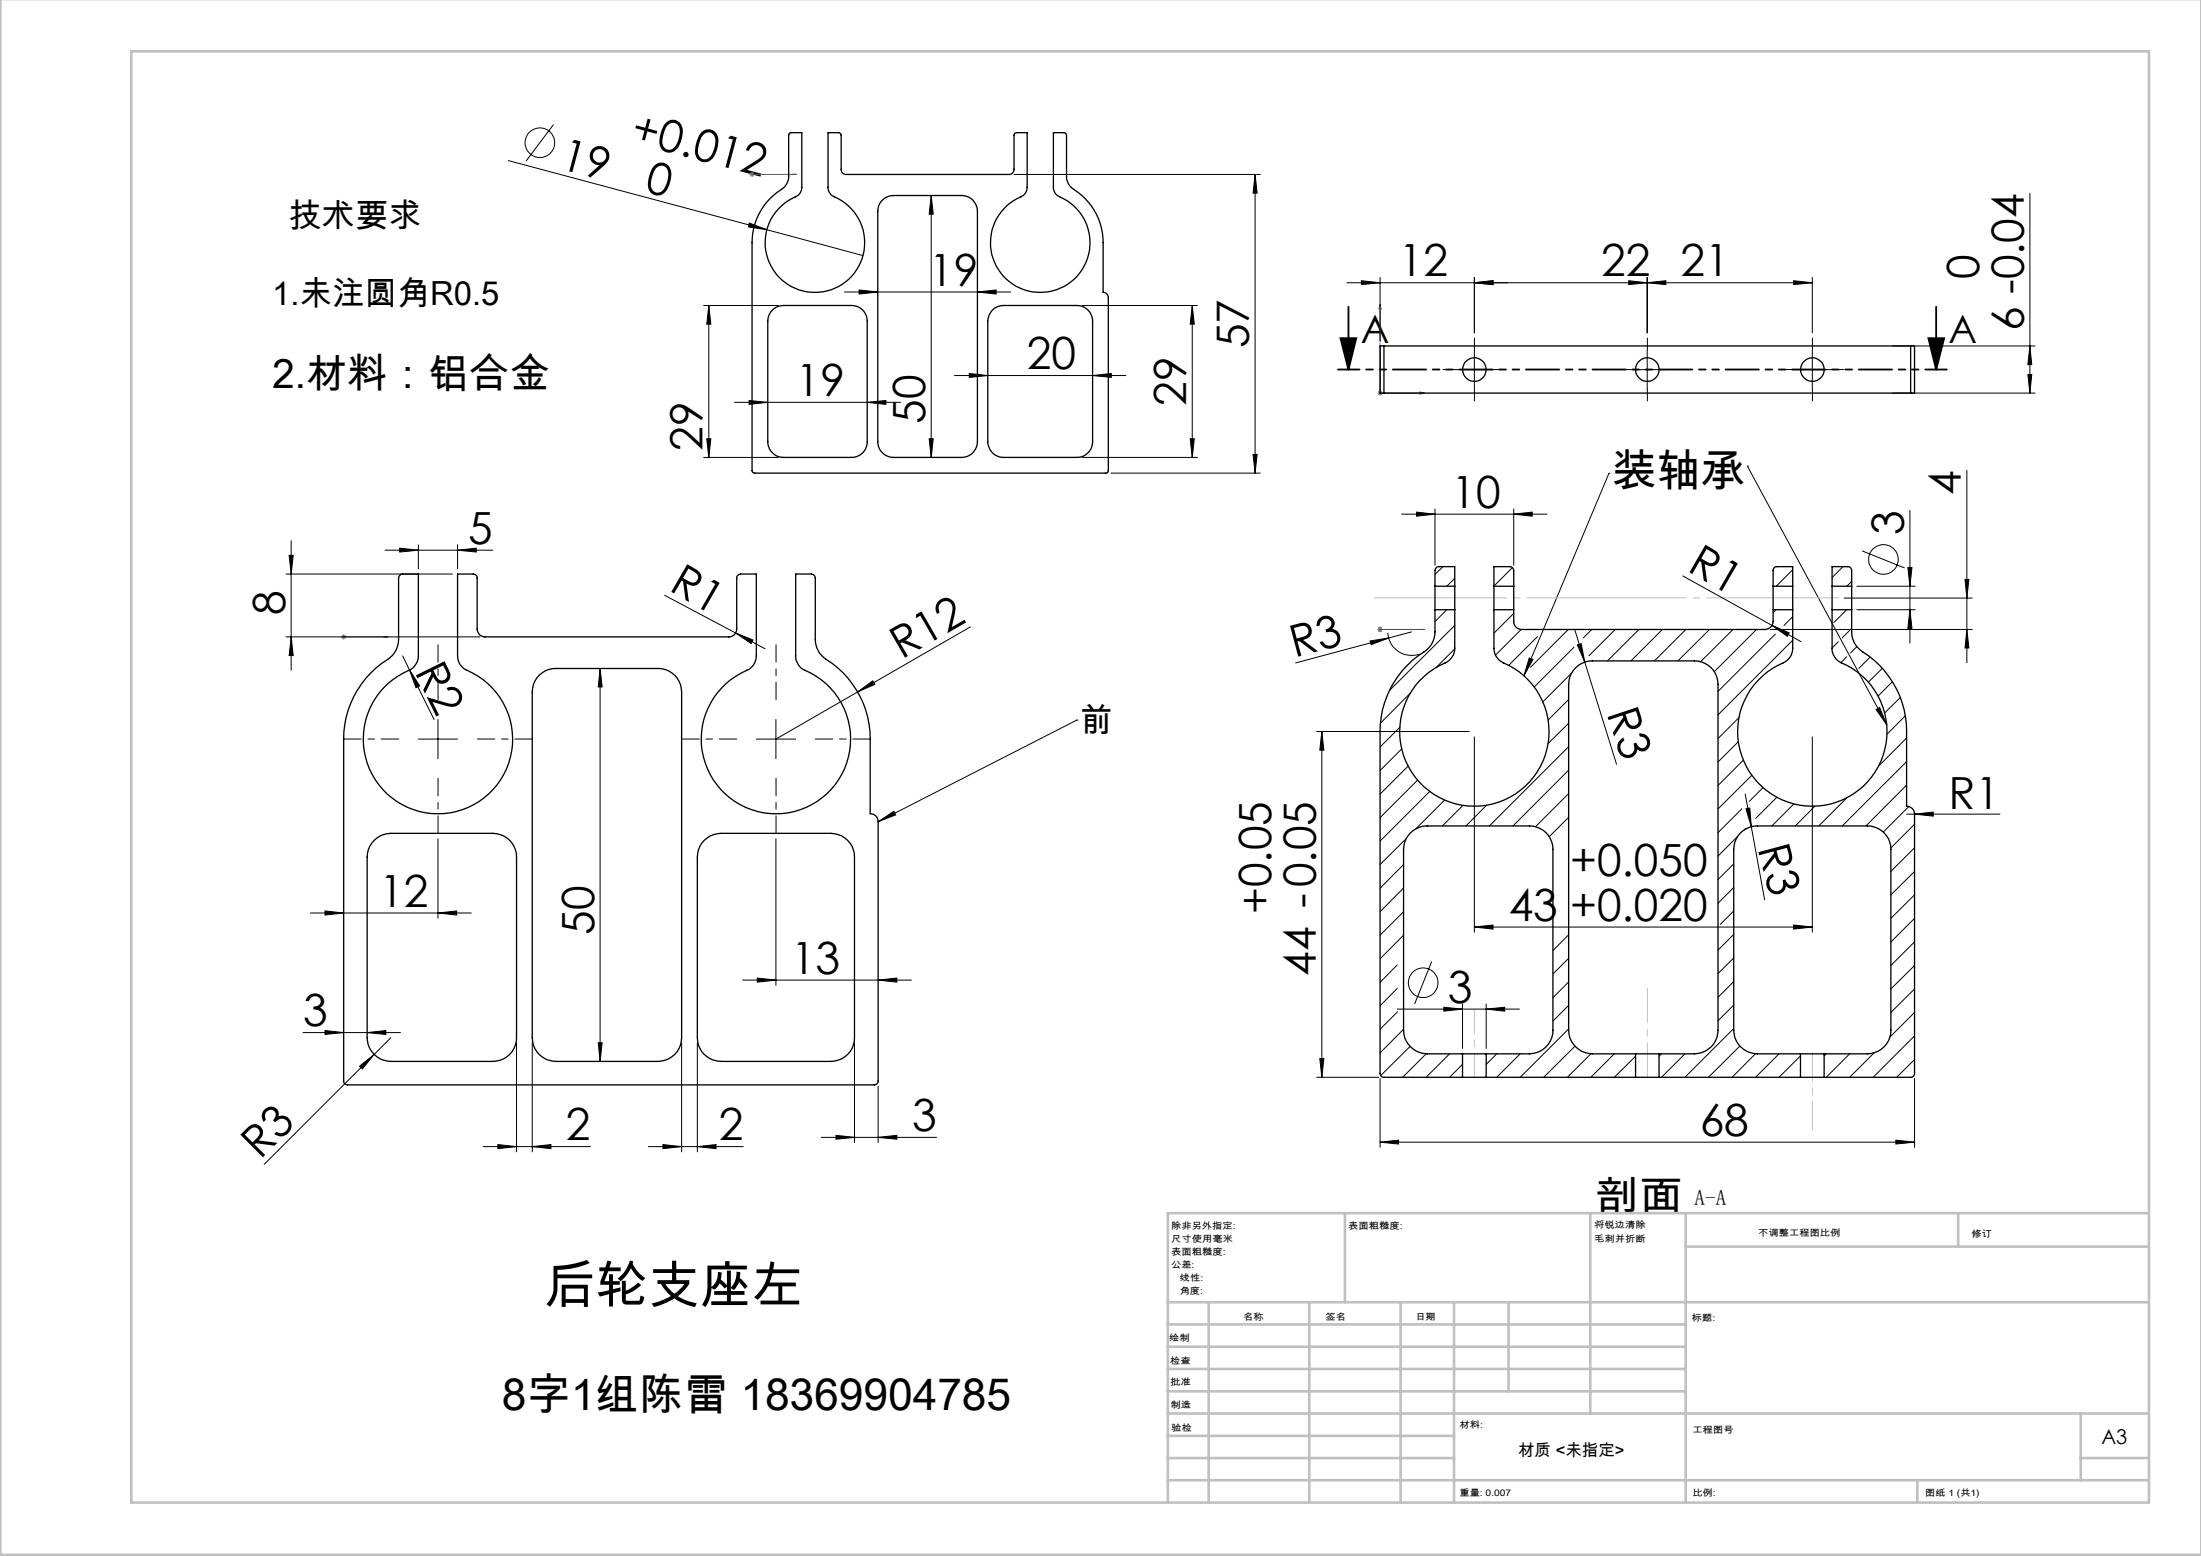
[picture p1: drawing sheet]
<svg xmlns="http://www.w3.org/2000/svg" width="420mm" height="297mm" viewBox="0 0 420 297" stroke-linecap="round" stroke-linejoin="round" font-family="sans-serif">
<g fill="none" stroke="#000" stroke-width=".19">
<path d="M97 30.7l49.3 13.1M105.6 23.8l-5.2 6.9M177.7 37.3v50M177.7 37.3l.4 3.6h-.8zM193.5 33.3h47M239.5 33.3v57M239.5 33.3l.4 3.6h-.8zM387.3 36.9v38.1M134.3 58.3h14.2M135.3 58.3l.3 3.6h-.7zM135.3 58.3v29M143 42.6l3.3 1.2-3.5-.5z"/>
<path d="M146.3 43.8l18.4 5M161.1 55.7h31.8M163.9 55.3l3.6 .4-3.6 .4zM186.5 55.7l3.6-.4v.8zM206.5 58.3h22M227.5 58.3v29M227.5 58.3l.4 3.6h-.8zM259.8 53.6l3.5 .4-3.5 .3zM263.3 52.9v12.1M281.3 54l3.6-.4v.7zM281.3 52.9v10.6M310.8 53.6l3.5 .4-3.5 .3z"/>
<path d="M314.3 54l3.6-.4v.7zM314.3 52.9v10.6M342.3 53.6l3.5 .4-3.5 .3zM345.8 52.9v10.6M345.8 54h-88.8M140.2 76.8h31.6M142.9 76.4l3.6 .4-3.6 .4zM165.5 76.8l3.6-.4v.8zM182.1 71.7h32.7M185 71.3l3.5 .4-3.5 .3zM208.5 71.7l3.6-.4v.7zM277.6 70.6h7.5"/>
<path d="M281.3 66.8v7.5M310.6 70.6h7.5M314.3 66.8v7.5M342.1 70.6h7.5M345.8 66.8v7.5M361.1 66h27.2M361.1 75h27.2M387 71.5h.7l-.4 3.5zM387.3 66l.4 3.6h-.7zM134.3 87.3h14.2M134.9 83.7h.7l-.3 3.6zM177.3 83.7h.8l-.4 3.6z"/>
<path d="M206.5 87.3h22M212 90.3h28.5M227.1 83.7h.8l-.4 3.6zM239.1 86.7h.8l-.4 3.6zM267.5 98.1h27.7M270.3 97.8l3.5 .3-3.5 .4zM273.8 97.2v10.7M288.9 98.1l3.5-.3v.7zM288.9 97.2v10.7M307 90.3h.1M307 90.3l-16.2 38.7M333.4 89h.1"/>
<path d="M333.4 89l26.6 49.4M364.5 97.4v25.3M375.3 89.8v36.7M54.6 109.6h31.7M55.2 106h.8l-.4 3.6zM55.6 103.2v24.7M73.5 105h20.5M76.3 104.6l3.5 .4-3.5 .4zM79.8 104v4.6M87.3 105l3.6-.4v.8zM87.3 104v4.6M126.8 113.6l13.6 7.2"/>
<path d="M185.2 119.7l-21.5 12.4M321.1 109.9l17 9.5M338.1 119.4l3.3 1.4-.3 .7zM338.1 119.4l5.6 3.1M351.9 114.2h24.4M354.3 111.9h11.1M354.3 116.4h11.1M355.4 105.2l8 3.2M364.1 108.3h.7l-.3 3.6zM364.5 116.4l.3 3.5h-.7zM375 110.6h.7l-.4 3.6zM54.6 121.6h37"/>
<path d="M55.6 121.6l.4 3.5h-.8zM76.8 125.2l1.3 2.7M78.1 127.9l2 3-.7 .4zM78.1 127.9l4.7 9.4M83.6 137.3v7.5M114.5 127.6v75M114.5 127.6l.4 3.5h-.7zM140.4 120.8l3.3 1.4-.4 .6zM140.4 120.8l5.6 3M148.1 137.3v7.5M163.7 132.1l2.8-2.1 .4 .6zM163.7 132.1l-15.6 9"/>
<path d="M205.5 137.4h.1M205.5 137.4l-37.9 19.4M251.2 139.6h29.2M252.2 139.6v66M252.2 139.6l.4 3.6h-.8zM261.4 122.3l3.6-.5-3.3 1.2zM264.8 120.8a4.5 4.5 0 0 0 6.1 4M269.3 120.6l-22.1 5.9M291.8 125.6l.7 .3-1.7 3.1zM300.5 120.3l1.9 6.1M301 123.1l.7-.2 .7 3.5zM302.4 126.4l6.1 19.5"/>
<path d="M337.8 120.2h38.5M358 135.4l.7-.4 1.3 3.4zM375.3 120.2l.4 3.5h-.7zM79.8 141.1h7.5M144.3 141.1h7.5M167.6 156.8l3-1.9 .3 .6zM281.3 140.6v37.3M333 151.5l1.2 6.3M333.2 154.4l.7-.2 .3 3.6zM334.2 157.8l2.5 13.9M345.8 140.6v37.3M363.8 155.4h17.8"/>
<path d="M365.3 155.4l3.6-.4v.8zM59.2 174.3h30.7M62 173.9l3.6 .4-3.6 .4zM83.6 174.3l3.5-.4v.8zM83.6 160.1v15.2M148.1 160.1v28M281.3 176.9l3.6-.3v.7zM281.3 176.9h64.5M342.3 176.6l3.5 .3-3.5 .4zM57.8 197.1h18.6M62 196.7l3.6 .4-3.6 .3zM70.1 197.1l3.5-.4v.7z"/>
<path d="M74.6 198.1l-24.2 24.1M98.6 199.1v20.7M101.6 199.1v20.7M114.2 199h.7l-.4 3.6zM130.1 199.1v20.7M133.1 199.1v20.7M141.7 187.1h32.2M144.5 186.7l3.6 .4-3.6 .4zM163.1 199.1v19M167.6 187.1l3.5-.4v.8zM266.6 192.6h23.3M273.2 183.5l-3.3 8.1"/>
<path d="M275.5 192.3l3.6 .3-3.6 .4zM279.1 191.6v8.5M283.6 192.6l3.5-.3v.7zM283.6 191.6v8.5M68.6 203.5l2.8-2.2-2.3 2.7zM92.2 218.9h20.5M95 218.5l3.6 .4-3.6 .3zM101.6 218.9l3.5-.4v.7zM123.7 218.9h18.1M126.5 218.5l3.6 .4-3.6 .3zM133.1 218.9l3.5-.4v.7zM156.7 217.1h22"/>
<path d="M159.5 216.7l3.6 .4-3.6 .3zM167.6 217.1l3.5-.4v.7zM167.6 207.3v10.8M251.2 205.6h11.9M251.8 202.1h.8l-.4 3.5zM263.3 218l3.6-.4v.8zM263.3 205.9v13.1M263.3 218h102M361.8 217.6l3.5 .4-3.5 .4zM365.3 205.9v13.1"/>
<circle cx="103" cy="27.2" r="2.83"/>
<circle cx="359.4" cy="106.8" r="2.83"/>
<circle cx="271.6" cy="187.6" r="2.83"/>
</g>
<path d="M257.3 58.6v12M369.5 58.6v12M255.8 64.6h3l-1.5 6zM368 64.6h3l-1.5 6z" fill="none" stroke="#000" stroke-width=".35"/>
<g fill="none" stroke="#00f" stroke-width=".19">
<path d="M143.3 33.3h.4zM143.5 33.3h.1M143.5 33.3h8.5M152 33.3h-.9h.9M263.3 58.1l.3 .8h-.5zM263.3 58.1v16.9h8.5M271 74.8l.8 .2-.8 .2zM65.4 121.6h.4zM65.6 121.6h.1M65.6 121.6h8.4M74 121.6h-.8h.8M263.1 120.2h.5z"/>
<path d="M263.3 120.2h.1M263.3 120.2h8.5M271.8 120.2h-.8h.8"/>
</g>
<g fill="none" stroke="#808080" stroke-width=".19">
<path d="M143 33.3h1M143.2 32.9l.7 .8M143.5 32.8v1M143.9 32.9l-.7 .8M262.8 75h1M263 74.7l.7 .7M263.3 74.5v1.1M263.7 74.7l-.7 .7M263 119.8l.7 .7M263.3 119.6v1M263.7 119.8l-.7 .7M65.1 121.6h1"/>
<path d="M65.2 121.2l.7 .7M65.6 121.1v1M65.9 121.2l-.7 .7M262.8 120.2h1"/>
</g>
<path d="M83.6 133.6v-10.5M148.1 133.6v-10.5M76.1 141.1h-10.5M83.6 148.6v10.5M91.1 141.1h10.5M140.6 141.1h-10.5M148.1 148.6v10.5M155.6 141.1h10.5" fill="none" stroke="#000" stroke-width=".19" stroke-dasharray="30.5 1.3 1.3 1.3" stroke-dashoffset="27.1"/>
<path d="M277.6 70.5h-2.2M281.4 66.8v-2.3M281.4 74.3v2.2M285.1 70.5h2.3M310.6 70.5h-2.2M314.4 66.8v-2.3M314.4 74.3v2.2M318.1 70.5h2.3M342.1 70.5h-2.2M345.9 66.8v-2.3M345.9 74.3v2.2M349.6 70.5h2.3" fill="none" stroke="#000" stroke-width=".19" stroke-dasharray="30.5 1.3 1.3 1.3"/>
<path d="M255.3 70.5h116.2" fill="none" stroke="#000" stroke-width=".35" stroke-dasharray="6.3 1.3 1.3 1.3 1.3 1.3" stroke-dashoffset="2.2"/>
<path d="M350.9 114.1h-88.6" fill="none" stroke="#c0c0c0" stroke-width=".19" stroke-dasharray="30.5 1.3 1.3 1.3" stroke-dashoffset="5.2"/>
<path d="M281.4 205.6v-12.9" fill="none" stroke="#c0c0c0" stroke-width=".19" stroke-dasharray="30.5 1.3 1.3 1.3" stroke-dashoffset="25.9"/>
<path d="M314.4 205.6v-17" fill="none" stroke="#c0c0c0" stroke-width=".19" stroke-dasharray="30.5 1.3 1.3 1.3" stroke-dashoffset="23.9"/>
<path d="M345.9 201v14.6" fill="none" stroke="#c0c0c0" stroke-width=".19" stroke-dasharray="30.5 1.3 1.3 1.3" stroke-dashoffset="25.1"/>
<g fill="none" stroke="#c0c0c0" stroke-width=".5">
<path d="M.1 -.1v296.9h419.9M25 9.8h385.1v277h-385.1zM256.6 231.6v17M303.5 231.6v38.2M321.7 231.6v55.2M321.7 237.9h88.4M373.7 231.6v6.3M410.1 231.6h-187.3v55.2M222.8 248.6h187.3M222.8 257.1h98.9M222.8 252.8h98.9M230.6 248.6v38.2"/>
<path d="M249.8 248.6v38.2M267.3 248.6v38.2M277.5 248.6v38.2M287.9 248.6v17M222.8 265.6h98.9M222.8 261.3h98.9M222.8 278.3h54.7M222.8 274.1h54.7M222.8 269.8h187.3M397.1 278.3h13M397.1 269.8v12.7M222.8 282.5h187.3"/>
<path d="M365.9 282.5v4.3"/>
</g>
<g fill="#000">
<path d="M291.8 125.6l.7 .3-1.7 3.1zM358 135.4l.7-.4 1.3 3.4zM167.6 156.8l3-1.9 .3 .6z"/>
<path d="M255.8 64.6h3l-1.5 6zM368 64.6h3l-1.5 6z"/>
<path d="M375 110.6h.7l-.4 3.6zM375.3 120.2l.4 3.5h-.7z"/>
</g>
<g fill="#00f">
<path d="M73.2 121.6h.8zM65.4 121.6h.4z"/>
<path d="M271 74.8l.8 .2-.8 .2zM263.3 58.1l.3 .8h-.5z"/>
<path d="M151.1 33.3h.9zM143.3 33.3h.4z"/>
<path d="M271 120.2h.8zM263.1 120.2h.5zM271 120.2h.8zM263.1 120.2h.5z"/>
</g>
<g fill="#000">
<path d="M143 42.6l3.3 1.2-3.5-.5zM338.1 119.4l3.3 1.4-.3 .7zM78.1 127.9l2 3-.7 .4zM140.4 120.8l3.3 1.4-.4 .6zM163.7 132.1l2.8-2.1 .4 .6zM261.4 122.3l3.6-.5-3.3 1.2zM301 123.1l.7-.2 .7 3.5zM333.2 154.4l.7-.2 .3 3.6zM365.3 155.4l3.6-.4v.8zM68.6 203.5l2.8-2.2-2.3 2.7z"/>
<path d="M142.9 76.4l3.6 .4-3.6 .4zM165.5 76.8l3.6-.4v.8z"/>
<path d="M55.2 106h.8l-.4 3.6zM55.6 121.6l.4 3.5h-.8zM114.5 127.6l.4 3.5h-.7zM114.2 199h.7l-.4 3.6zM387.3 66l.4 3.6h-.7zM387 71.5h.7l-.4 3.5zM364.1 108.3h.7l-.3 3.6zM364.5 116.4l.3 3.5h-.7zM135.3 58.3l.3 3.6h-.7zM134.9 83.7h.7l-.3 3.6zM177.7 37.3l.4 3.6h-.8zM177.3 83.7h.8l-.4 3.6zM239.5 33.3l.4 3.6h-.8zM239.1 86.7h.8l-.4 3.6z"/>
<path d="M83.6 174.3l3.5-.4v.8zM62 173.9l3.6 .4-3.6 .4zM281.3 54l3.6-.4v.7zM259.8 53.6l3.5 .4-3.5 .3z"/>
<path d="M62 196.7l3.6 .4-3.6 .3zM70.1 197.1l3.5-.4v.7zM95 218.5l3.6 .4-3.6 .3zM101.6 218.9l3.5-.4v.7zM76.3 104.6l3.5 .4-3.5 .4zM87.3 105l3.6-.4v.8zM270.3 97.8l3.5 .3-3.5 .4zM288.9 98.1l3.5-.3v.7zM281.3 176.9l3.6-.3v.7zM342.3 176.6l3.5 .3-3.5 .4z"/>
<path d="M126.5 218.5l3.6 .4-3.6 .3zM133.1 218.9l3.5-.4v.7zM163.9 55.3l3.6 .4-3.6 .4zM186.5 55.7l3.6-.4v.8z"/>
<path d="M159.5 216.7l3.6 .4-3.6 .3zM167.6 217.1l3.5-.4v.7zM144.5 186.7l3.6 .4-3.6 .4zM167.6 187.1l3.5-.4v.8zM281.3 54l3.6-.4v.7zM310.8 53.6l3.5 .4-3.5 .3zM314.3 54l3.6-.4v.7zM342.3 53.6l3.5 .4-3.5 .3zM275.5 192.3l3.6 .3-3.6 .4zM283.6 192.6l3.5-.3v.7zM263.3 218l3.6-.4v.8zM361.8 217.6l3.5 .4-3.5 .4zM185 71.3l3.5 .4-3.5 .3zM208.5 71.7l3.6-.4v.7z"/>
<path d="M251.8 202.1h.8l-.4 3.5zM252.2 139.6l.4 3.6h-.8zM227.1 83.7h.8l-.4 3.6zM227.5 58.3l.4 3.6h-.8z"/>
</g>
<g fill="none" stroke="#000" stroke-width=".25">
<path d="M150.6 25.5l.3-.2h2.1v10.4a2.28 2.28 0 0 1-1.9 2.2 9.5 9.5 0 0 0-2.6 14.7 9.5 9.5 0 0 0 14.9-.9 9.5 9.5 0 0 0-4.4-14.3l-.7-.6-.3-.8v-10.7h2a.48 .48 0 0 1 .5 .5v6.5a.96 .96 0 0 0 1 1h31a.96 .96 0 0 0 1-1v-6.5a.48 .48 0 0 1 .5-.5h2v10.4a2.28 2.28 0 0 1-1.9 2.2 9.5 9.5 0 0 0-2.6 14.7 9.5 9.5 0 0 0 14.9-.9 9.5 9.5 0 0 0-4.4-14.3l-.7-.6-.3-.8v-10.7h2.1l.4 .3v8a3.3 3.3 0 0 0 2.2 3.1 11.9 11.9 0 0 1 4.8 9.6v9.5a1.02 1.02 0 0 1 1 1v33a.48 .48 0 0 1-.5 .5h-67a.48 .48 0 0 1-.5-.5v-43.5a12.4 12.4 0 0 1 6.2-10.6l.4-.6 .4-1.1v-8.2zM168.4 38.2a2.97 2.97 0 0 1 2.1-.9h13a3 3 0 0 1 3 3v44a3 3 0 0 1-3 3h-13a3 3 0 0 1-3-3v-44a2.94 2.94 0 0 1 .9-2.1zM147.4 59.2a2.79 2.79 0 0 1 2.1-.9h13a2.95 2.95 0 0 1 3 3v23a2.95 2.95 0 0 1-3 3h-13a3 3 0 0 1-3-3v-23a2.94 2.94 0 0 1 .9-2.1zM189.4 59.2a2.97 2.97 0 0 1 2.1-.9h14a3 3 0 0 1 3 3v23a3 3 0 0 1-3 3h-14a3 3 0 0 1-3-3v-23l.3-1.3zM264.1 66h-.8v9h.8M264.1 66v9M264.1 75h100.5M264.1 66h100.5M364.6 66h.7v9h-.7M364.6 66v9M76.2 109.9l.6-.3h3v15.6a3.1 3.1 0 0 1-1.8 2.7 14.3 14.3 0 0 0-5.6 22 14.3 14.3 0 0 0 22.7-.4 14.3 14.3 0 0 0-6.3-21.7l-1-.9-.5-1.2v-16.1h3a.78 .78 0 0 1 .8 .7v9.8a1.51 1.51 0 0 0 1.5 1.5h46.5a1.51 1.51 0 0 0 1.5-1.5v-9.8a.78 .78 0 0 1 .7-.7h3v15.6a2.94 2.94 0 0 1-1.8 2.7 14.3 14.3 0 0 0-5.6 22 14.3 14.3 0 0 0 22.7-.4 14.3 14.3 0 0 0-6.4-21.7l-.9-.9a2.56 2.56 0 0 1-.5-1.7v-15.6h3a.78 .78 0 0 1 .8 .7v11.8a4.7 4.7 0 0 0 2.1 3.8 17.9 17.9 0 0 1 8.4 15.2v14.2a1.51 1.51 0 0 1 1.5 1.5v49.5a.72 .72 0 0 1-.8 .8h-100.5a.72 .72 0 0 1-.7-.8v-65.2a18.2 18.2 0 0 1 8.8-15.6 4.6 4.6 0 0 0 1.7-3.4v-11.8zM273.8 111.9v-3a.78 .78 0 0 1 .8-.7h3v3.7"/>
<path d="M273.8 111.9v4.5M273.8 116.4v4.2a4.5 4.5 0 0 1-2.1 3.8 17.9 17.9 0 0 0-8.4 15.2v65.3a.72 .72 0 0 0 .8 .7h15M273.8 111.9h3.8M273.8 116.4h3.8M277.6 111.9v4.5M277.6 116.4v7.4a3.2 3.2 0 0 1-1.8 2.7 14.3 14.3 0 0 0-5.5 22 14.3 14.3 0 0 0 22.6-.4 14.3 14.3 0 0 0-6.4-21.8l-.9-.9-.5-1.2v-7.8M285.1 111.9v-3.7h3a.78 .78 0 0 1 .8 .7v3M285.1 111.9v4.5M285.1 111.9h3.8M285.1 116.4h3.8M288.9 111.9v4.5M288.9 116.4v2.2a1.51 1.51 0 0 0 1.4 1.6h46.5a1.57 1.57 0 0 0 1.5-1.6v-2.2"/>
<path d="M338.3 111.9v-3a.72 .72 0 0 1 .8-.7h3v3.7M338.3 111.9v4.5M338.3 111.9h3.8M338.3 116.4h3.8M342.1 111.9v4.5M342.1 116.4v7.4a3 3 0 0 1-1.8 2.7 14.3 14.3 0 0 0-5.6 22 14.3 14.3 0 0 0 22.7-.4 14.3 14.3 0 0 0-6.4-21.8l-.9-.9a2.56 2.56 0 0 1-.5-1.6v-7.4M349.6 111.9v-3.7h3a.72 .72 0 0 1 .7 .7v3M349.6 111.9v4.5M349.6 111.9h3.7M349.6 116.4h3.7M353.3 111.9v4.5M353.3 116.4v4.2a4.5 4.5 0 0 0 2.1 3.8 17.9 17.9 0 0 1 8.4 15.2v14.3a1.51 1.51 0 0 1 1.5 1.5v49.5a.72 .72 0 0 1-.7 .7h-16.5"/>
<path d="M102.9 128.9a4.4 4.4 0 0 1 3.2-1.3h19.5a4.5 4.5 0 0 1 4.5 4.5v66a4.5 4.5 0 0 1-4.5 4.5h-19.5a4.5 4.5 0 0 1-4.5-4.5v-66a4.5 4.5 0 0 1 1.3-3.2zM71.4 160.4a4.4 4.4 0 0 1 3.2-1.3h19.5a4.5 4.5 0 0 1 4.5 4.5v34.5a4.5 4.5 0 0 1-4.5 4.5h-19.5a4.6 4.6 0 0 1-4.5-4.5v-34.5a4.3 4.3 0 0 1 1.3-3.2zM134.4 160.4a4.6 4.6 0 0 1 3.2-1.3h21a4.5 4.5 0 0 1 4.5 4.5v34.5a4.5 4.5 0 0 1-4.5 4.5h-21a4.5 4.5 0 0 1-4.5-4.5v-34.5a4.5 4.5 0 0 1 1.3-3.2zM279.1 201.2h-6.8a4.6 4.6 0 0 1-4.5-4.6v-34.5a4.5 4.5 0 0 1 4.5-4.4h19.6a4.5 4.5 0 0 1 4.4 4.4v34.5a4.5 4.5 0 0 1-4.4 4.6h-8.3M279.1 201.2h4.5M279.1 205.6h4.5M279.1 201.2v4.4M283.6 205.6h28.5M283.6 201.2v4.4M312.1 201.2h-8.3a4.6 4.6 0 0 1-4.5-4.6v-66a4.5 4.5 0 0 1 4.5-4.5h19.5a4.5 4.5 0 0 1 4.5 4.5v66a4.5 4.5 0 0 1-4.5 4.6h-6.7M312.1 201.2h4.5M312.1 205.6h4.5"/>
<path d="M312.1 201.2v4.4M316.6 201.2v4.4M316.6 205.6h27M343.6 201.2h-8.2a4.5 4.5 0 0 1-4.6-4.6v-34.5a4.5 4.5 0 0 1 4.6-4.4h20.9a4.5 4.5 0 0 1 4.5 4.4v34.5a4.5 4.5 0 0 1-4.5 4.6h-8.2M343.6 201.2h4.5M343.6 205.6h4.5M343.6 201.2v4.4M348.1 201.2v4.4"/>
<circle cx="281.3" cy="70.6" r="2.25"/>
<circle cx="314.3" cy="70.6" r="2.25"/>
<circle cx="345.8" cy="70.6" r="2.25"/>
</g>
<g fill="none" stroke="#000" stroke-width=".19">
<path d="M275.3 108.2l-1.5 1.4M276.1 116.4l-2.3 2.2M277.6 119.4l-12.5 12.4M277.6 110.4l-1.5 1.5M288.6 108.3l-3.5 3.6M288.9 117.1l-3.8 3.8M338.9 116.4l-.6 .6M342.1 117.7l-1.7 1.7M342.1 108.8l-3.2 3.1M351.7 108.2l-2.1 2M352.4 116.4l-2.4 2.4M353.3 111l-.9 .9"/>
<path d="M353.3 119.9l-1.8 1.8M267.1 138.8l-3.8 3.8M269.1 132.3l-5.7 5.7M277.6 123.9l-3.6 3.5M290.3 120.2l-4.9 4.9M293.4 121.5l-5.5 5.5M299.3 120.2l-7.3 7.2M299.3 133.5l-3.9 3.9M299.3 138l-3.9 4M299.9 128.5l-5.5 5.5M300.4 123.5l-7.6 7.6M303.7 120.2l-1.5 1.5"/>
<path d="M308.2 120.2l-5 5M312.7 120.2l-6 5.9M317.2 120.2l-6 5.9M321.7 120.2l-6 5.9M326.2 120.2l-6 5.9M330.7 120.2l-6.2 6.1M331.9 136.9l-4.1 4.1M335.2 120.2l-8.1 8M338.8 121l-11 11M342.1 122.2l-14.3 14.3M350.8 122.5l-1.2 1.2M352.4 125.4l-1.1 1.1"/>
<path d="M354.3 123.4l-1.2 1.2M356.9 125.4l-2.2 2.2M359.2 127.6l-2.7 2.6M361.1 130.1l-2.7 2.8M362.6 133.1l-3 3M363.6 136.6l-3.5 3.6M267.5 142.9l-4.2 4.2M268.7 146.2l-5.4 5.4M270.5 148.9l-7.2 7.2M272.8 151.1l-9.5 9.4M275.7 152.7l-5.5 5.5M279.2 153.7l-4 4"/>
<path d="M283.7 153.7l-4 4M299.3 142.5l-15.1 15.2M299.3 147l-10.6 10.7M299.3 151.5l-6.3 6.3M299.3 156l-3.7 3.7M331.6 159.7l-3.8 3.7M331.7 141.6l-3.9 3.8M332.4 154.4l-4.6 4.5M332.7 145.1l-4.9 4.8M333.1 158.1l-.3 .3M334.3 148l-6.5 6.4M336.4 150.4l-2.6 2.6"/>
<path d="M339.1 152.2l-4.1 4M342.3 153.5l-4.2 4.2M346.3 153.9l-3.7 3.8M352.5 152.3l-5.4 5.4M363.8 140.9l-5.3 5.4M363.8 145.4l-12.3 12.3M363.8 149.9l-7.7 7.8M364.2 153.9l-4.8 4.9M365.3 157.3l-4.5 4.6M267.8 165l-4.5 4.5M267.8 169.5l-4.5 4.5M267.8 174l-4.5 4.5"/>
<path d="M267.8 178.5l-4.5 4.5M268.4 160l-5.1 5M299.3 178.4l-3 3M330.8 164.9l-3 3M330.8 169.4l-3 3M330.8 173.9l-2.5 2.6M330.8 178.4l-3 3M365.3 161.8l-4.5 4.5M365.3 166.3l-4.5 4.5M365.3 170.8l-4.5 4.5M365.3 175.3l-4.5 4.5M365.3 179.8l-4.5 4.5"/>
<path d="M266.6 184.2l-3.3 3.3M266.6 188.7l-3.3 3.3M266.7 193.1l-3.4 3.4M267.8 196.5l-4.5 4.5M269.1 199.7l-5.6 5.6M299.3 182.9l-3 3M299.3 187.4l-3 3M299.3 191.9l-3 3M299.3 196.4l-9.2 9.2M300.5 199.7l-5.9 5.9M330.8 182.8l-3 3M330.8 187.4l-3 3"/>
<path d="M330.8 191.8l-3 3M330.8 196.3l-9.3 9.3M332 199.7l-6 5.9M365.3 184.3l-4.5 4.5M365.3 188.8l-4.5 4.4M365.3 193.2l-4.7 4.7M365.3 197.7l-7.9 7.9M272.1 201.2l-4.4 4.4M276.6 201.2l-4.5 4.4M279.1 203.2l-2.5 2.4M285.6 201.2l-2 2M290.1 201.2l-4.5 4.4"/>
<path d="M303.6 201.2l-4.5 4.4M308 201.2l-4.4 4.4M312.1 201.6l-4.1 4M317 201.2l-.4 .4M321.5 201.2l-4.5 4.4M335 201.1l-4.5 4.5M339.5 201.2l-4.5 4.4M343.6 201.5l-4.1 4.1M348.5 201.2l-.4 .3M353 201.2l-4.5 4.4M357.6 200.9l-4.6 4.7M365.3 202.2l-3.4 3.4"/>
</g>
<text font-size="9.9" x="103.9" y="248.8">后轮支座左</text>
<g font-size="8.5">
<text x="120.1" y="27" transform="rotate(15 120.1 27)">+0.012</text>
<text x="106.5" y="32.2" transform="rotate(15 106.5 32.2)">19</text>
<text x="122.8" y="36.5" transform="rotate(15 122.8 36.5)">0</text>
<text x="267" y="52.7">12</text>
<text x="305.5" y="52.7">22</text>
<text x="320.7" y="52.7">21</text>
<text x="377.7" y="53.3" transform="rotate(-90 377.7 53.3)">0</text>
<text x="177.3" y="54.5">19</text>
<text x="386.2" y="63.2" transform="rotate(-90 386.2 63.2)">6 -0.04</text>
<text x="195.9" y="70.5">20</text>
<text x="238.3" y="66.5" transform="rotate(-90 238.3 66.5)">57</text>
<text x="151.9" y="75.6">19</text>
<text x="226.3" y="77.5" transform="rotate(-90 226.3 77.5)">29</text>
<text x="176.5" y="80.9" transform="rotate(-90 176.5 80.9)">50</text>
<text x="134.1" y="86" transform="rotate(-90 134.1 86)">29</text>
<text x="307.6" y="92.8">装轴承</text>
<text x="374.2" y="94.5" transform="rotate(-90 374.2 94.5)">4</text>
<text x="277" y="96.9">10</text>
<text x="89.3" y="103.8">5</text>
<text x="363.3" y="102.1" transform="rotate(-90 363.3 102.1)">3</text>
<text x="127.4" y="112.6" transform="rotate(30 127.4 112.6)">R1</text>
<text x="321.7" y="108.9" transform="rotate(30 321.7 108.9)">R1</text>
<text x="54.4" y="117.4" transform="rotate(-90 54.4 117.4)">8</text>
<text x="172" y="125.9" transform="rotate(-30 172 125.9)">R12</text>
<text x="247" y="125.5" transform="rotate(-15 247 125.5)">R3</text>
<text x="79" y="128.2" transform="rotate(64 79 128.2)">R2</text>
<text x="306.5" y="136.1" transform="rotate(72 306.5 136.1)">R3</text>
<text x="371.8" y="154.5">R1</text>
<text x="335.3" y="161.9" transform="rotate(75 335.3 161.9)">R3</text>
<text x="299.6" y="167.3">+0.050</text>
<text x="72.4" y="173">12</text>
<text x="113.4" y="178.4" transform="rotate(-90 113.4 178.4)">50</text>
<text x="242.6" y="174.5" transform="rotate(-90 242.6 174.5)">+0.05</text>
<text x="287.9" y="175.7">43</text>
<text x="299.6" y="175.7">+0.020</text>
<text x="151" y="185.9">13</text>
<text x="251.1" y="186.2" transform="rotate(-90 251.1 186.2)">44 -0.05</text>
<text x="276.2" y="191.4">3</text>
<text x="57.9" y="195.9">3</text>
<text x="174.1" y="215.9">3</text>
<text x="49.6" y="221.4" transform="rotate(-45 49.6 221.4)">R3</text>
<text x="108" y="217.6">2</text>
<text x="137.2" y="217.6">2</text>
<text x="324.3" y="216.8">68</text>
<text x="95.8" y="269.1">8字1组陈雷 18369904785</text>
</g>
<text font-size="7.8" x="51.9" y="74.1">2.材料：铝合金</text>
<g font-size="7.4">
<text x="259.6" y="65.5">A</text>
<text x="371.8" y="65.5">A</text>
<text x="304.4" y="230.7">剖面</text>
</g>
<g font-size="6.3">
<text x="55.1" y="43.3">技术要求</text>
<text x="52" y="58.1">1.未注圆角R0.5</text>
<text x="206" y="139.7">前</text>
</g>
<text font-size="4.1" x="323.3" y="229.9">A-A</text>
<text font-size="3.9" x="401" y="275.7">A3</text>
<text font-size="3.2" x="289.7" y="277.9">材质 &lt;未指定&gt;</text>
<g font-size="1.7">
<text x="223.5" y="234.6">除非另外指定:</text>
<text x="223.5" y="237.1">尺寸使用毫米</text>
<text x="223.5" y="239.6">表面粗糙度:</text>
<text x="257.3" y="234.6">表面粗糙度:</text>
<text x="304.2" y="234.5">将锐边清除</text>
<text x="304.2" y="237">毛刺并折断</text>
<text x="335.5" y="235.9">不调整工程图比例</text>
<text x="376.2" y="236.1">修订</text>
<text x="223.5" y="242.1">公差:</text>
<text x="225.1" y="244.6">线性:</text>
<text x="225.1" y="247.1">角度:</text>
<text x="237.2" y="252">名称</text>
<text x="252.9" y="251.9">签名</text>
<text x="270.1" y="251.9">日期</text>
<text x="223.1" y="256">绘制</text>
<text x="322.8" y="252.2">标题:</text>
<text x="223.3" y="260.3">检查</text>
<text x="223.3" y="264.4">批准</text>
<text x="223.3" y="268.7">制造</text>
<text x="223.5" y="273.1">验检</text>
<text x="278.5" y="272.5">材料:</text>
<text x="323" y="273.6">工程图号</text>
<text x="278.5" y="285.5">重量: 0.007</text>
<text x="323" y="285.6">比例:</text>
<text x="367.4" y="285.6">图纸 1 (共1)</text>
</g>
</svg>
